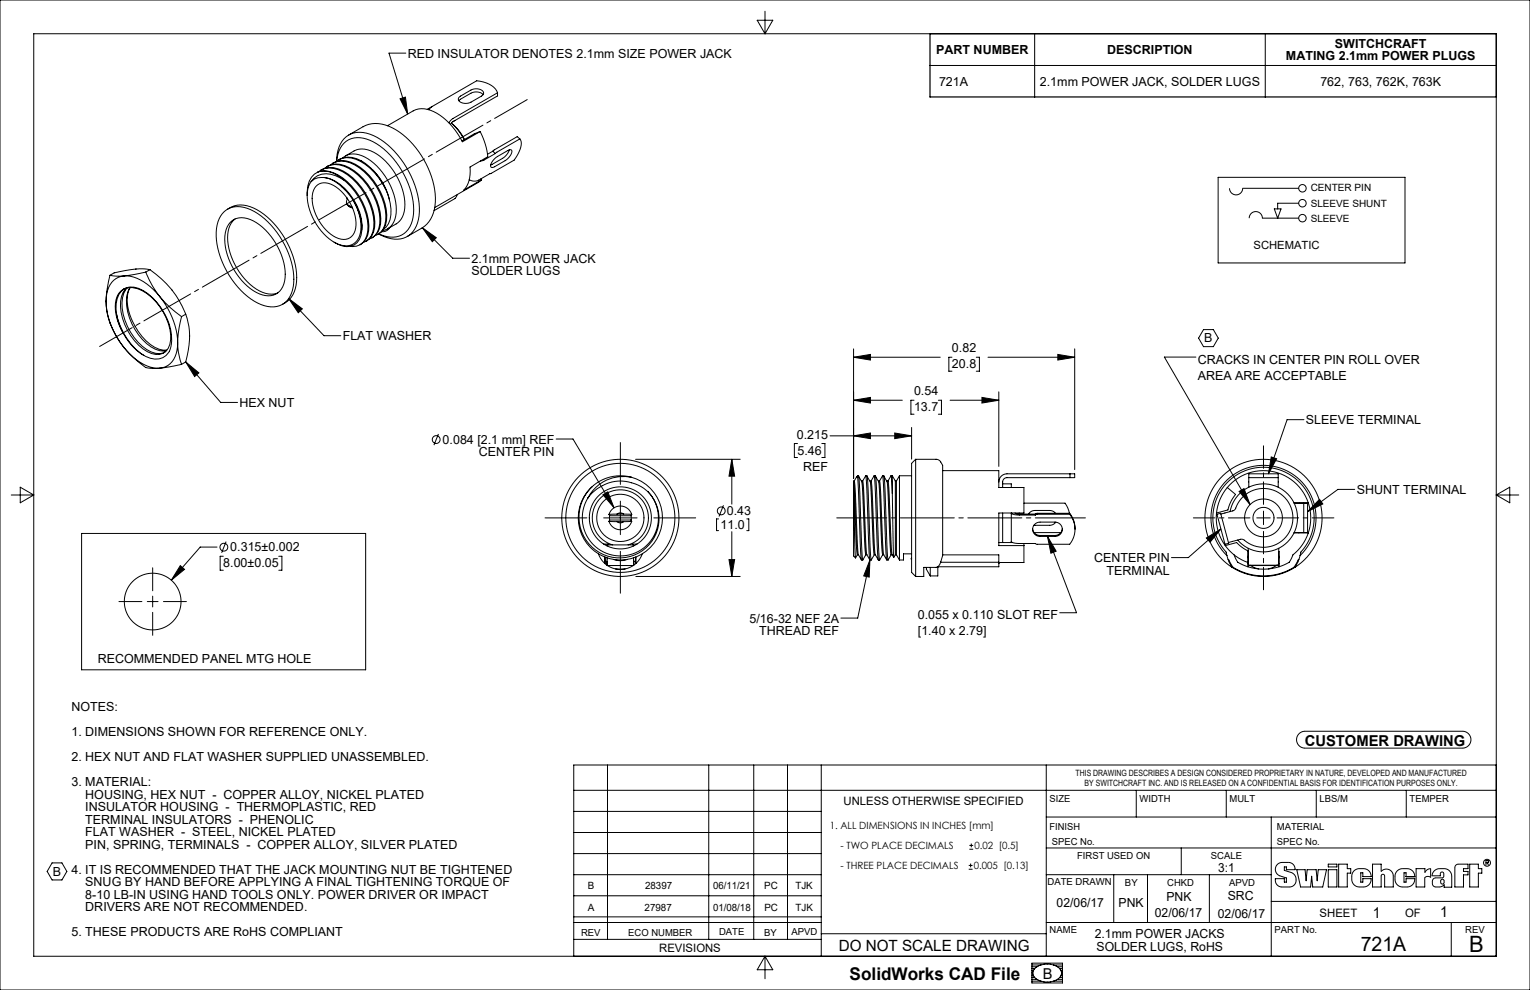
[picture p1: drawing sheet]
<svg xmlns="http://www.w3.org/2000/svg" width="432mm" height="279mm" viewBox="0 0 432 279" stroke-linecap="round" stroke-linejoin="round" font-family="sans-serif">
<g fill="none" stroke="#000" stroke-width=".28">
<path d="M0 0h431.8v279.4h-431.8zM9.5 9.5h412.8v260.4h-412.8zM114.5 15h-4.7l5.3 17.2M213.7 5.7h4.4l-2.2 3.8zM215.9 3.2v6.3M262.5 18.5h159.8M292 9.5v17.9M357.1 9.5v17.9M98.4 38.1l4.1-2.4a9.1 9.1 0 0 1 9.3 1 24.8 24.8 0 0 1 11.1 20.3 8.5 8.5 0 0 1-3.9 7.4M109.3 35.5l7.3-4.2a7.1 7.1 0 0 1 7.6 1.3 20.6 20.6 0 0 1 6.3 7.4l5-2.9M112.9 27.9l1.5-.5 .7 4.8zM121.9 30.1l-1.3 .8"/>
<path d="M127.4 34.7l1.9 2 1.7 2.7M127.7 35l1.7 1.7 1.7 2.7M128.5 34l-.7 .4M129.6 27.4l3.3-2a2.79 2.79 0 0 1 3.6 .6 .94 .94 0 0 1-.6 1.1l-3 1.7a2.79 2.79 0 0 1-3.5-.6zM135.5 37.1a19.6 19.6 0 0 1 2.2 7.1l-5 2.9a8.2 8.2 0 0 1-1.8 6.5l5-2.9M135.5 37.1l-1.6 .7-3.5 2M136.4 26.7a2.86 2.86 0 0 0-3.5-.4l-3.4 2.1M140.4 26.2l-12.6 7.2-1.1 1.3M140.4 26.2v.9l-12.6 7.2-.7 .8M140.4 26.2a5.9 5.9 0 0 0-4.9-3.3l-1-.1-12.5 7.3-1 .9M146.7 39.2a4.2 4.2 0 0 1-.6 4.5l-1 1.5-10 5.6-1.2 .3-1.5-.4M146.7 39.2l-6.9 4.1"/>
<path d="M146.7 39.2l-.7-.6-6.9 4.1M63.3 59.7a7.1 7.1 0 0 1 8.4 0 23.9 23.9 0 0 1 11.2 20.2 6.4 6.4 0 0 1-5.6 6.7 12.9 12.9 0 0 1-9.4-4.7 23.6 23.6 0 0 1-6.8-17.4l.2-1a7.2 7.2 0 0 1 2-3.8zM64.2 59a7.4 7.4 0 0 1 8.3 .2 23.9 23.9 0 0 1 11.2 20.2 7.2 7.2 0 0 1-4 6.5M87.8 51.3a9.7 9.7 0 0 0-.1 9 14.8 14.8 0 0 0 8.6 8.9 4.2 4.2 0 0 0 5.5-4.3 14.6 14.6 0 0 0-2-8.1M89.1 52.6a3.8 3.8 0 0 1 5-.3 13.3 13.3 0 0 1 6.3 12.1 3.5 3.5 0 0 1-5.6 2.6 13 13 0 0 1-6.5-12.6zM89.7 48.5a7.2 7.2 0 0 1 6.7 1.8l.9 .7M89.7 48.5a6.4 6.4 0 0 0-3 6.7M89.7 48.5a7.3 7.3 0 0 1 6.9 1.6 18.1 18.1 0 0 1 7.4 15 4.6 4.6 0 0 1-2.4 4M90 48.5a5.8 5.8 0 0 1 6.7 0 18.1 18.1 0 0 1 8.8 15.8 4.6 4.6 0 0 1-3 4.1M90.6 48a6 6 0 0 1 6.4 .3 18.1 18.1 0 0 1 8.7 15.8 4.6 4.6 0 0 1-2.4 4M90.7 50.1a10.1 10.1 0 0 1 8 4.6 14.6 14.6 0 0 1 3.4 10.2M90.7 50.1l-1 .1-1 .3-.9 .8"/>
<path d="M90.7 50.1a8.3 8.3 0 0 1 5.8 2.7l1.3 1.3 2 2.7M91.6 47.5a5.7 5.7 0 0 1 6.8 0 18.1 18.1 0 0 1 8.8 15.8 4.6 4.6 0 0 1-3 4.2M92.2 47a6 6 0 0 1 6.4 .4 18.1 18.1 0 0 1 8.8 15.7 4.6 4.6 0 0 1-2.4 4M93.3 46.6a5.7 5.7 0 0 1 6.8-.1 18.1 18.1 0 0 1 8.7 15.8 4.6 4.6 0 0 1-2.9 4.2M93.9 46.1a6 6 0 0 1 6.4 .3 18.1 18.1 0 0 1 8.8 15.8 4.9 4.9 0 0 1-2.2 3.8M95 45.6a5.7 5.7 0 0 1 6.8 0 18.1 18.1 0 0 1 7 7.8M95 45.7a7.9 7.9 0 0 1 4.1-7.9 9.9 9.9 0 0 1 9.3 2.3 26 26 0 0 1 10 19.6 7.2 7.2 0 0 1-5.3 7.7 9.4 9.4 0 0 1-6.2-1.3M95 45.5a6.3 6.3 0 0 1 6.6-6.6 16.8 16.8 0 0 1 11.1 8.1 20.5 20.5 0 0 1 3.7 15.3 5.9 5.9 0 0 1-8.1 4.2l-1.4-.5M95.6 45.1a7 7 0 0 1 8.2 1.5l1.6 1.6 1.6 1.9 1.8 3.3M96.8 44.5a5.2 5.2 0 0 1 6.2-.1 18.2 18.2 0 0 1 8.8 15.7 5 5 0 0 1-3.8 5M97.3 51a7.5 7.5 0 0 0-7.7-1.4l-1 .7-.8 1M97.3 51a18.1 18.1 0 0 1 6.5 14.2 4.2 4.2 0 0 1-4.8 4.3"/>
<path d="M97.5 44l2.4-1.4a6.6 6.6 0 0 1 7.2 1.4 18.4 18.4 0 0 1 7.1 14.8l-.1 .9a5 5 0 0 1-2.3 3.5l-2.4 1.4M97.9 57.6a1.26 1.26 0 0 0 1.3 .8M97.9 57.6l1.3 .8M97.9 55.9h.1M98 56.1l-.2 .8 .1 .7M98.4 58.2l1.1 .5M99.2 58.4h.1M99.8 56.8a13.5 13.5 0 0 1 2.1 9.6 4 4 0 0 1-5.3 3l-2.3-1M105.1 47.9a17.3 17.3 0 0 1 4.8 8.5M108.8 53.4a12.6 12.6 0 0 1 .8 9.8l-.6 .9-.8 .6M129.1 54.9l-.7 1.1-5.9 3.5M135.7 50.5l.2 .2"/>
<path d="M135.9 50.7l-.9 .8-12.3 7.1M139.1 42.7l-1.5 .8M139.1 42.7l.7 .6M139.6 44.7l3.7-2.2 .7-.3 .4 .2a3 3 0 0 1-1.8 2.9l-3 1.7-.9 .3-.2-.4 .1-.6zM139.8 43.3l-3.2 1.9-1 .3M143.7 42.3l-.5 1.1-1 1-3.7 2.2M343.8 50h52.7v24.2h-52.7zM359.6 59h1.9l-.9 2.6zM366.5 53.1h-15.8a1.86 1.86 0 0 1-1.8 1.9 1.86 1.86 0 0 1-1.9-1.9M366.5 57.4h-5.9v1.6M31 77.7l1.9 .2h2M31 77.7a28.9 28.9 0 0 0-1.1 7.3"/>
<path d="M34.9 77.9a5.8 5.8 0 0 0-4.9 6l-.1 1.1M35.1 77.9a12.2 12.2 0 0 1 9.1 4.7l.8 1M35.1 77.9h-.2M41.1 76.8l.3 .5a26.3 26.3 0 0 0 3.6 6.3M41.1 76.8l-6 1.1M42.3 76.1a26.7 26.7 0 0 1 10.1 12.6M42.3 76.1a23.4 23.4 0 0 0-10.1 .9l-1.2 .7M42.3 76.1l-1.2 .7M65 62.8a5.2 5.2 0 0 1 6.5-.4 18.5 18.5 0 0 1 9 16 4.8 4.8 0 0 1-5.6 5 15.2 15.2 0 0 1-9.9-9.3 12.7 12.7 0 0 1-.9-10.1zM66.3 61.8a7.3 7.3 0 0 0-1.9 7.4 18.5 18.5 0 0 0 9.7 13.3 5.6 5.6 0 0 0 4.3 .2M106.9 66l-.2 .2M110 64.2a2.33 2.33 0 0 1-2.3 1.2"/>
<path d="M119 64.4l-4.1 2.3M119.2 64.3l8.6 8.6h4.7M119.2 64.3l3.9 2.8-1.1 1.1zM366.5 61.6h-10.2a1.86 1.86 0 0 0-1.9-1.9 1.86 1.86 0 0 0-1.8 1.9M29.9 85.2a21.9 21.9 0 0 0 5 12.8M29.9 85.2a20.8 20.8 0 0 0 5 12.8M29.9 85v.2M32.9 88.7a18.5 18.5 0 0 0 7.7 11.6M34.8 81.7a5 5 0 0 1 5.7 .3 16.4 16.4 0 0 1 7.7 16 4.3 4.3 0 0 1-5.8 3.1 14 14 0 0 1-7.6-7M34.8 81.7a5.8 5.8 0 0 0-2.2 5.9l.7 3.2 1.5 3.3M34.9 98l.2 .2M34.9 81.6a6.9 6.9 0 0 0-2 7.2 17.1 17.1 0 0 0 1.9 5.3"/>
<path d="M35.1 98.2a14 14 0 0 0 9.1 5.7h.8M35.1 98.2a31.2 31.2 0 0 0 6.1 5.5l1.6 .3 2.2-.1M35.6 81.4a7.3 7.3 0 0 0-1.4 6.7 16.6 16.6 0 0 0 7.4 11.1 4 4 0 0 0 6.3-2 14.8 14.8 0 0 0-5.2-13.3 7.3 7.3 0 0 0-7.9-2.2M35.9 81.2a8 8 0 0 0-1.1 7.5 16 16 0 0 0 7.8 10.6 4.2 4.2 0 0 0 4 0M36.7 81.2a10 10 0 0 0-.2 8.5 14.2 14.2 0 0 0 8.6 9.3h1.9M36.7 81.1a10.2 10.2 0 0 0 .4 8.9 15.4 15.4 0 0 0 7.8 8.6l2.2 .2M45 83.6l.2 .2M45.2 83.8l.1 .1a31.2 31.2 0 0 0 5.9 5.5M45.2 83.8a22.3 22.3 0 0 1 4.9 12.8M50.1 96.8a6.9 6.9 0 0 1-3.4 6.7l-1.5 .4M50.1 96.8a17.2 17.2 0 0 0 1.1 6M50.1 96.6v.2"/>
<path d="M51.2 89.4l-.7 3.2-.4 4M52.4 88.7a21.1 21.1 0 0 1 0 13.4M52.4 88.7l-1.2 .7M81.5 84.3l3.8 2.9-1.1 1.1zM81.5 84.3l9.9 10.4h4.8M240.9 98.5v36.6M303.3 98.5v34M339.7 93h2.7l1.4 2.4-1.4 2.4h-2.7l-1.4-2.4zM45.2 103.9h-.2M51.2 102.8l-6 1.1M52.4 102.1l-1.2 .7M52.4 102.1l3.7 3.1-1.2 1.1z"/>
<path d="M52.4 102.1l9.9 11.5h4.7M240.9 100.8l4.8-.8v1.6zM240.9 113l4.8-.8v1.5zM240.9 100.8h24.5M240.9 113h13.8M258 113h-.9v3.9h.9M264.8 113h.9v3.9h-.9M268.1 113h13.8M268.7 100.8h-.9v4h.9M275.5 100.8h.9v4h-.9M277.1 112.2l4.8 .8-4.8 .7zM278.8 100.8h24.5"/>
<path d="M281.9 110.6v21M298.5 100l4.8 .8-4.8 .8zM337.5 100.8h-8.9l24.2 41.6M368 118.4h-4.8l-5.2 15.3M3.2 139.7h6.3M5.7 137.5l3.8 2.2-3.8 2.2zM123.7 122.5l-1.2 3.1M157 123.9h4.7l11.6 19.4M170.2 139.6l1.3-.8 1.8 4.5zM175.1 124.9v11.8M178.1 134.7a11.6 11.6 0 0 0-14.6 12.2 11.6 11.6 0 0 0 16.7 9.2 11 11 0 0 0 2.7-17.3M178.1 134.7a11.2 11.2 0 0 0-12.2 5.8"/>
<path d="M178.1 134.7a11.9 11.9 0 0 1 7.7 16.6 11.9 11.9 0 0 1-17.8 4.4 11.9 11.9 0 0 1-.8-18.4M179.4 129.6h29.5M182.9 138.8a10.7 10.7 0 0 1 .2 14.5 10.7 10.7 0 0 1-14.4 1.5 10.7 10.7 0 0 1-2.8-14.3M182.9 138.8a11.3 11.3 0 0 0-17 1.7M206.5 129.6v12.7M206.5 129.6l.8 4.8h-1.6zM225.1 125.2h-.9v3.9h.9M231.9 125.2h.9v3.9h-.9M234.3 123h23M240.9 123l4.8-.8v1.6zM240.9 136.3l1 20.1 .4 .1 .8 1.5h.4l.9-1.4M240.9 138.8l.6 18.7"/>
<path d="M240.9 136.3v2.5M240.9 138.8v16.3a2.18 2.18 0 0 0 .5 2.4M241.1 135.8l1.2 20.7M241.1 135.8h-.2v.5M242 134.7l-.2-.2-.7 1.3M242 134.7l1.1 23.3M242 134.3l.3 .1 .2 1.5 .7 18.6 .3 3.5M242 134.3v.4M242 134.3l-.2 .2M242.4 134.5a5.6 5.6 0 0 1 1.1 4.3l.5 14.7 .4 3.1M243.2 135.8h.3M243.5 135.8l.8-1.5 1.2 23.7"/>
<path d="M243.5 135.8l1.1 20.7M244.3 134.3l.4 .1 .2 1.5 .7 18.6 .3 3.5M244.8 134.5a5.6 5.6 0 0 1 1 4.3l.6 14.7 .3 3.1M245.5 135.8h.3M245.8 135.8l.9-1.5 1.2 23.7M245.8 135.8l1.2 20.7M246.7 134.3l.4 .1 .2 1.5 .7 18.6 .3 3.5M247.1 134.5a5.6 5.6 0 0 1 1.1 4.3l.6 14.7 .3 3.1M247.9 135.8h.3M248.2 135.8l.9-1.5 1.2 23.7M248.2 135.8l1.2 20.7M249.1 134.3l.4 .1 .1 1.5 .7 18.6 .4 3.5"/>
<path d="M249.5 134.5a5.6 5.6 0 0 1 1.1 4.3l.7 16.6 .2 1.2 .3-.1 .4 .8-.4-18.1M250.3 135.8h.3M250.6 135.8l.9-1.5 .3 4.9M250.6 135.8l1.2 20.7M251.5 134.3h.3M251.8 134.3v4.9M251.8 134.3l.9 1.5M252.5 122.2l4.8 .8-4.8 .8zM252.7 135.8v20.8M252.7 135.8h.3M253 135.8v20.8M253.8 134.3v23.7"/>
<path d="M253.8 134.3h3.5M253.8 134.3l-.8 1.5M257.3 120.6v9M258.4 129.6l6.2 .1 .7 .4 .7 1.2v21.1a14.3 14.3 0 0 1-.8 6.9l-.8 .8h-3.7v2.6h-2.3M258.4 129.6v33.1M258.4 129.6l-1.1 1.2v30.8l1.1 1.1M266 132.8h15.9v4.8h7.1v7.2h-7.1v9.2h7.1M283 136.6h2.4v1M302 133.7h1.3v1.1h-1.3M302 133.7h-17.8a2.3 2.3 0 0 0-2.3 2.3M302 134.8h-17.8a1.22 1.22 0 0 0-1.2 1.2v1.6M302 133.7v1.1"/>
<path d="M346.4 137.6l2.3 1.9a10.3 10.3 0 0 0-2.2 4.4l-3.2 .9M346.4 137.6a13.3 13.3 0 0 0-3.1 7.2M346.4 137.6a13.3 13.3 0 0 1 22.8 4.3M349.7 138.7l1.4-.8 1.7 4.5zM352.4 134.8v-1.1h8.3v1.1M352.4 134.8h8.3M352.4 134.8v2.7M358.8 129l1.5 .5-2.3 4.2zM360.7 134.8v2.7M382.3 138.1h-4.7l-8.6 6.3M422.3 139.7h6.3M422.3 139.7l3.8-2.2v4.4z"/>
<path d="M23 150.6h80.2v38.4h-80.2zM50.9 159.6l1.2 1.1-3.8 3zM61.3 154.4h-4.8l-8.2 9.3M63 157h-.9v3.9h.9M63.8 152.8l-1.3 3.2M78.7 157h.9v3.9h-.9M153.8 146.2h11.8M168.9 156.3a6.6 6.6 0 0 0 6.2 4.4 6.6 6.6 0 0 0 6.2-4.4M170.4 146.2h9.4M170.4 153.5h1.2v.3M170.7 157.2v1.8M170.8 158.4l.5 .1"/>
<path d="M170.8 157.2v1.2M170.8 158.4h.5M170.8 158.4v.7M171.3 158.5h.1M171.3 158.5v1M171.3 154.1v-.3h7.5v.3M171.3 157.4v2.1M171.4 159.6h7.3M171.9 145.2a3.4 3.4 0 0 1 3.2-2.4 3.4 3.4 0 0 1 3.2 2.4M171.9 147.1l2.3 .1M171.9 147.1a3.4 3.4 0 0 0 3.2 2.4 3.4 3.4 0 0 0 3.2-2.4M171.9 145.2l.2 .3"/>
<path d="M172.1 146.8l-.2 .3M172.1 145.5v1.3M172.1 146.8h6M172.1 145.5h6M172.9 153.8a7.9 7.9 0 0 1-4.3-12.2 7.9 7.9 0 0 1 12.9 0 7.9 7.9 0 0 1-4.2 12.2M173.2 157.9a5.4 5.4 0 0 0 3.8 0M174.2 145.1l-2.3 .1M174.2 145.1a1.41 1.41 0 0 1 1.8 0M174.2 147.2a1.41 1.41 0 0 0 1.8 0M174.2 147.2h1.8M174.2 145.1h1.8M175.1 141.4v9.5"/>
<path d="M175.1 155.6v11.8M176 145.1l2.3 .1M178.1 146.8l.2 .3M178.1 145.5v1.3M178.3 147.1l-2.3 .1M178.3 145.2l-.2 .3M178.8 157.4v2.1M178.8 158.4h.6M178.9 158.5h-.1M178.9 158.5v1M179.4 158.4l-.5 .1M179.4 157.2v1.2"/>
<path d="M179.4 158.4v.7M179.5 157.2v1.8M179.8 153.5h-1.3v.3M184.5 146.2h11.8M202.8 146.5h-.6v3.3h.6M204.2 142.6l-1.3 3.2M205.7 157.9h1.6l-.8 4.8zM206.5 150v12.7M210.8 146.5h.5v3.3h-.5M242 156.6l-.5 .8M244.4 156.6l.2-.1 .9 1.5M245.5 158l-.2 4.9-1.5-.4z"/>
<path d="M245.5 158l-3.4 16.4h-4.8M246.7 156.6l.3-.1 .9 1.5M246.7 156.6l-.8 1.4h-.4M249.1 156.6l.3-.1 .9 1.5h.3M249.1 156.6l-.8 1.4h-.4M251.5 156.6l-.8 1.4M252.7 156.6l-.5 .7M252.7 156.6h.3M253 156.6l.8 1.4M257.3 156.3h-2.3v1.7h-1.2M257.3 157.5v.3M265.5 158.7h16.4"/>
<path d="M266 156.6h15.9v2.1M281.9 158.7v1.3h-17.2v.1M281.9 153.1h3.9M282.2 158.8l-.3 .2M283 144.8v8.3M286.5 144.8l1.2 .3M287.7 144.8v.3M287.7 145.1h4.5M289 154v4.8h-7.1M289 142h11.6l.8 1.4 .4 1.5M289 153.4v.6M291.4 149.2a2.06 2.06 0 0 0 2.1 1.9h4.2a2.06 2.06 0 0 0 2.1-1.9"/>
<path d="M291.8 150.3h7.6M292 147.9l1.1-.5 4.6-.1a2.03 2.03 0 0 1 2.1 2.1 2.03 2.03 0 0 1-2.1 2h-4.2a2.02 2.02 0 0 1-1.9-1.2 2.02 2.02 0 0 1 .4-2.3zM292.2 145.4h-4.5a2.67 2.67 0 0 1-2.3-.6v8.3M292.2 145.1v.3M295.6 151.4l2.5 4.2-1.5 .5zM295.6 151.4l8.2 21.5h-4.7M297.9 144.9l-1.2-.8h-4.6l-1.2 .3-.6 .7M298 147.4l-.6 .5-.7 .3h-4.9M301.9 145.1a6.7 6.7 0 0 1 0 8.5h-9.2l-.5-.2h-4.5a2.67 2.67 0 0 1-2.3-.6M301.9 145.1h-9.2l-.5 .3M301.9 144.9l1.1 2 .4 2.5M301.9 144.9h-9.2l-.5 .2"/>
<path d="M301.9 144.9v.2M340.5 151.8l4.1-2.5-3.1 3.7zM343.3 144.8a13.3 13.3 0 0 0 2.5 9.2M343.5 145.1l1-.2 2.3 8.4-1.1 .3zM344.5 145.1l3.9-1.2a8.6 8.6 0 0 1 11.6-5.3 8.3 8.3 0 0 1 3.4 12.3 8.3 8.3 0 0 1-12.6 1.3h-.7l-3.4 .9M344.6 149.3l-9.2 8.1h-4.8M345.8 154l3.2-.9 1.5 1.3 1.7 1.1v4.5M345.8 154a13.3 13.3 0 0 0 6.4 4.8M346.2 156.8a14.8 14.8 0 0 1-.1-21.1 14.8 14.8 0 0 1 21 0 14.8 14.8 0 0 1-.2 21.1M346.2 156.8l.7 1.8 .8 1.5M346.2 156.8l-.2-1a14.3 14.3 0 0 1 .6-19.9 14.3 14.3 0 0 1 19.9 0 14.3 14.3 0 0 1 .6 19.9l-.2 1M346.6 157.9l.5 .7a4.4 4.4 0 0 0 3 2.6 15.9 15.9 0 0 0 15.2-1.3l1.3-2"/>
<path d="M347.2 144.4a9.6 9.6 0 0 1 13.2-7 9.6 9.6 0 0 1 3.9 14.5 9.6 9.6 0 0 1-15 .5M348.3 156.6l.2 .5a3.3 3.3 0 0 0 2.6 2.5l1.1 .4M352.2 160a14.5 14.5 0 0 0 8.8 0M352.2 157.4h.1M352.2 159l.1 .1M352.2 157.2h.1M352.2 155.7h.1M352.3 154.7v4.8h8.6M352.8 159.5l.1 .1M352.9 159.6h.1M352.9 159.6h7.4M352.9 159.6l2.3 1"/>
<path d="M354.7 146.2h3.8M356.6 144.3v3.8M360.2 159.6l-2.3 1M360.3 159.6h.1M360.9 154.7v4.8M360.9 159.5l-.6 .1M360.9 155.7l.1 4.3M361 157.4h-.1M361 159l-.1 .1M361 157.2h-.1M365.2 141.9h4M365.2 150.4h4"/>
<path d="M365.2 150.3h2.7M365.2 142h2.7M366.5 150.3l.1 .1M366.9 156.8l-.6 1.8-.9 1.5M367.9 142h1.1v8.3h-1.1M367.9 142v8.3M369.2 150.4a13.3 13.3 0 0 1-4.3 6.2l-.2 .5a3.3 3.3 0 0 1-2.6 2.5l-1.1 .4M369.2 141.9a13.3 13.3 0 0 1 0 8.5M372.4 140.9l.9 1.3-4.3 2.2zM33.6 169.8h6.4M41.6 169.8h3M43.1 160.2v6.5"/>
<path d="M43.1 168.3v3M43.1 172.8v6.5M46.1 169.8h6.5M173.7 160.6h2.7M179.5 162.7h29.4M261.4 160.1v.5l1.1 1.9M262.5 160.1v2.4M264.3 160.1h.4M264.7 160.1v2.4h-2.2M347.7 160.1a16.5 16.5 0 0 1-3.6-24.7 16.5 16.5 0 0 1 25 0 16.5 16.5 0 0 1-3.7 24.7M347.7 160.1a16.5 16.5 0 0 0 17.7 0M171.4 215.9v49.2"/>
<path d="M200 215.9v49.2M212.7 215.9v49.2M222.2 215.9v49.2M231.8 215.9v54M295.3 215.9v54M366.5 207.2l.7-.6 1.1-.2h44.4a2.38 2.38 0 0 1 2.4 2.4 2.38 2.38 0 0 1-2.4 2.3h-44.4a2.38 2.38 0 0 1-2.2-1.4 2.38 2.38 0 0 1 .4-2.5zM422.3 215.9h-260.4v54M161.9 234.9h69.9M161.9 229h69.9M161.9 223h260.4M273.6 239.7h1.1M273.6 238.6h1.1"/>
<path d="M274.1 238.1v1M295.3 239.3h127M295.3 230.6h127M320.7 223v7.6M333.4 239.3v7.6M346.1 223v7.6M358.8 230.6v39.3M371.5 223v7.6M396.9 223v7.6M14.7 243.5h2.8l1.4 2.4-1.4 2.4h-2.8l-1.4-2.4zM161.9 258.8h69.9M161.9 252.8h69.9"/>
<path d="M161.9 246.9h69.9M161.9 240.9h69.9M273.4 245.3h1.1M273.4 244.2h1.1M273.9 243.7v1.1M295.3 246.9h63.5M314.3 246.9v13.5M323.8 246.9v13.5M341.3 246.9v13.5M358.8 254.4h63.5M360.4 244l1.1-.6h2.1a1.87 1.87 0 0 1 1.9 2h-2.4v-.7h-.6v.9l1.8 .6a2.11 2.11 0 0 1 1.5 2.2 2.11 2.11 0 0 1-1.9 1.9h-2.1a1.93 1.93 0 0 1-1.9-2.3h2.6v1h.6v-1.2l-1.8-.6a1.95 1.95 0 0 1-.9-3.2zM366 245.4h2.3l.3 3.2 .3-3.2h2.5l.3 3.2 .3-3.2h2.4l-1.1 4.9h-2.8l-.3-3-.3 3h-2.8z"/>
<path d="M374.9 245.4h2.4v4.9h-2.4zM374.9 243.9h2.4v.8h-2.4zM377.8 243.9h2.4v1.3h1v1.2h-1v3.9h-2.4zM382.1 245.8l1.1-.6h1.6a2.15 2.15 0 0 1 2.2 2.2h-2.4v-1.1h-.6v2.7h.6v-1h2.4a2.16 2.16 0 0 1-2.2 2.3h-1.2a2.15 2.15 0 0 1-2.1-2.1l.1-1.5zM387.4 243.9h2.4v2a1.95 1.95 0 0 1 2.2-.5 1.95 1.95 0 0 1 1.2 1.8v3.1h-2.4v-3.2l-.5-.4-.5 .4v3.2h-2.4zM394.3 245.8l1.1-.6h1.7a2.15 2.15 0 0 1 2.2 2.2h-2.5v-1.1h-.6v2.7h.6v-1h2.5a2.16 2.16 0 0 1-2.2 2.3h-1.3a2.15 2.15 0 0 1-2.1-2.1l.1-1.5zM399.7 245.2h2.4v1l.7-.7 1-.3v2.4l-.8-.3-.9 .4v2.6h-2.4zM404.7 245.8l1.2-.6h1.7a2.15 2.15 0 0 1 2.1 2.1v3.1h-2.1v-.7l-1.1 .6h-1.6l-.6-.8 .1-1.3 .7-.4 2.1-.1 .3-.3v-.8l-.2-.4-.4-.1-.4 .3v.8h-2.3zM406.7 248.3l.5-.1 .3 .2 .1 .7-.4 .4-.6-.3zM410.9 244.2l.5-.3h2.9v1.3h-1.3v.7h1.3v1h-1.3v3.4h-2.4v-5.4zM414.8 243.9h2.4v1.3h1v1.2h-1v3.9h-2.4zM419.4 243.5h.4"/>
<path d="M419.8 243.5l.3 .7M419.8 243.5l.3-.5-.7-.2v1.4M161.9 265.1h69.9M161.9 260.4h69.9M215.9 269.9l2.2 3.8h-4.4zM215.9 269.9v6.3M231.8 263.5h63.5M291.2 271.8h8.7v5.6h-8.7zM291.2 272.3h2.6M291.2 272.8h1.4M291.2 273.4h.8M291.2 273.9h.5"/>
<path d="M291.2 274.4h.3M291.2 274.9h.3M291.2 275.4h.5M291.2 275.9h.8M291.2 276.4h1.4M291.2 276.9h2.6M293.8 272.3a6.3 6.3 0 0 1 3.5 0M293.8 272.3a2.29 2.29 0 0 0-1.9 3.4l1.1 .9 .8 .3M293.8 276.9a6.3 6.3 0 0 0 3.5 0M295.3 260.4h127M297.3 272.3a2.29 2.29 0 0 1 1.9 3.4l-1.1 .9-.8 .3M297.3 272.3h2.6"/>
<path d="M297.3 276.9h2.6M298.4 272.8h1.5M298.4 276.4h1.5M299.1 273.4h.8M299.1 275.9h.8M299.4 273.9h.5M299.4 275.4h.5M299.6 274.4h.3M299.6 274.9h.3M409.6 260.4v9.5"/>
<circle cx="367.6" cy="53.1" r="1.05"/>
<circle cx="367.6" cy="57.4" r="1.05"/>
<circle cx="367.6" cy="61.6" r="1.05"/>
<circle cx="123.1" cy="124.1" r="1.1"/>
<circle cx="63.2" cy="154.4" r="1.1"/>
<circle cx="175.1" cy="146.2" r="6.7"/>
<circle cx="175.1" cy="146.2" r="8.8"/>
<circle cx="175.1" cy="146.2" r="15.4"/>
<circle cx="175.1" cy="146.2" r="16.5"/>
<circle cx="203.6" cy="144.2" r="1.1"/>
<circle cx="356.6" cy="146.2" r="2.97"/>
<circle cx="356.6" cy="146.2" r="5.3"/>
<circle cx="43.1" cy="169.8" r="8"/>
<circle cx="419.7" cy="243.5" r=".98"/>
</g>
<path d="M262.5 9.5h159.8v17.9h-159.8z" fill="none" stroke="#000" stroke-width=".35"/>
<path d="M306.3 146.2h-70.2" fill="none" stroke="#000" stroke-width=".28" stroke-dasharray="15.2 1.3 1.3 1.3" stroke-dashoffset="1.1"/>
<path d="M356.6 142.3v-16.5M356.6 150v16.5" fill="none" stroke="#000" stroke-width=".28" stroke-dasharray="15.2 1.3 1.3 1.3" stroke-dashoffset="8.9"/>
<path d="M352.8 146.2h-16" fill="none" stroke="#000" stroke-width=".28" stroke-dasharray="15.2 1.3 1.3 1.3" stroke-dashoffset="9.2"/>
<path d="M360.4 146.2h16.1" fill="none" stroke="#000" stroke-width=".28" stroke-dasharray="15.2 1.3 1.3 1.3" stroke-dashoffset="9.1"/>
<path d="M148.8 28.1l-120.7 69.7" fill="none" stroke="#000" stroke-width=".28" stroke-dasharray="15.2 1.3 1.3 1.3" stroke-dashoffset="4.6"/>
<g fill="#000">
<path d="M50.9 159.6l1.2 1.1-3.8 3z"/>
<path d="M170.2 139.6l1.3-.8 1.8 4.5zM245.5 158l-.2 4.9-1.5-.4zM295.6 151.4l2.5 4.2-1.5 .5zM340.5 151.8l4.1-2.5-3.1 3.7zM358.8 129l1.5 .5-2.3 4.2zM372.4 140.9l.9 1.3-4.3 2.2zM349.7 138.7l1.4-.8 1.7 4.5zM52.4 102.1l3.7 3.1-1.2 1.1zM81.5 84.3l3.8 2.9-1.1 1.1zM119.2 64.3l3.9 2.8-1.1 1.1zM112.9 27.9l1.5-.5 .7 4.8z"/>
<path d="M205.7 157.9h1.6l-.8 4.8zM206.5 129.6l.8 4.8h-1.6zM240.9 100.8l4.8-.8v1.6zM298.5 100l4.8 .8-4.8 .8zM277.1 112.2l4.8 .8-4.8 .7zM240.9 113l4.8-.8v1.5zM240.9 123l4.8-.8v1.6zM252.5 122.2l4.8 .8-4.8 .8z"/>
</g>
<text font-size="6.3" x="414.6" y="268.7">B</text>
<text font-size="5.6" x="384" y="268.3">721A</text>
<text font-size="4.9" x="239.8" y="276.6">SolidWorks CAD File</text>
<text font-size="4.4" x="236.7" y="268.4">DO NOT SCALE DRAWING</text>
<g font-size="4.2">
<text x="368.2" y="210.6">CUSTOMER DRAWING</text>
<text x="387.4" y="259">1</text>
<text x="406.4" y="258.9">1</text>
<text x="294.3" y="276.4">B</text>
</g>
<g font-size="3.5">
<text x="115.1" y="16.3">RED INSULATOR DENOTES 2.1mm SIZE POWER JACK</text>
<text x="264.2" y="15.3">PART NUMBER</text>
<text x="312.5" y="15.3">DESCRIPTION</text>
<text x="362.9" y="17.1">MATING 2.1mm POWER PLUGS</text>
<text x="376.7" y="13.5">SWITCHCRAFT</text>
<text x="265" y="24.2">721A</text>
<text x="293.5" y="24.2">2.1mm POWER JACK, SOLDER LUGS</text>
<text x="372.6" y="24.2">762, 763, 762K, 763K</text>
<text x="133.1" y="74.2">2.1mm POWER JACK</text>
<text x="133.1" y="77.7">SOLDER LUGS</text>
<text x="96.7" y="96.1">FLAT WASHER</text>
<text x="268.7" y="99.4">0.82</text>
<text x="339.9" y="96.6">B</text>
<text x="268.7" y="104">20.8</text>
<text x="338" y="102.6">CRACKS IN CENTER PIN ROLL OVER</text>
<text x="338" y="107.1">AREA ARE ACCEPTABLE</text>
<text x="258" y="111.6">0.54</text>
<text x="67.6" y="114.9">HEX NUT</text>
<text x="258" y="116.1">13.7</text>
<text x="368.5" y="119.8">SLEEVE TERMINAL</text>
<text x="124.9" y="125.2">0.084 [2.1 mm] REF</text>
<text x="224.9" y="123.8">0.215</text>
<text x="135.1" y="128.8">CENTER PIN</text>
<text x="225.1" y="128.3">5.46</text>
<text x="226.6" y="132.9">REF</text>
<text x="382.9" y="139.5">SHUNT TERMINAL</text>
<text x="203.4" y="149.3">11.0</text>
<text x="205.1" y="145.4">0.43</text>
<text x="65" y="155.6">0.315±0.002</text>
<text x="63" y="160.1">8.00±0.05</text>
<text x="308.8" y="158.7">CENTER PIN</text>
<text x="312.3" y="162.2">TERMINAL</text>
<text x="211.5" y="175.7">5/16-32 NEF 2A</text>
<text x="214.3" y="179.3">THREAD REF</text>
<text x="259" y="174.7">0.055 x 0.110 SLOT REF</text>
<text x="259" y="179.3">[1.40 x 2.79]</text>
<text x="27.6" y="187.1">RECOMMENDED PANEL MTG HOLE</text>
<text x="20.1" y="200.8">NOTES:</text>
<text x="20.1" y="207.8">1. DIMENSIONS SHOWN FOR REFERENCE ONLY.</text>
<text x="20.1" y="214.9">2. HEX NUT AND FLAT WASHER SUPPLIED UNASSEMBLED.</text>
<text x="20.1" y="221.9">3. MATERIAL:</text>
<text x="24.1" y="225.5">HOUSING, HEX NUT - COPPER ALLOY, NICKEL PLATED</text>
<text x="24.1" y="232.5">TERMINAL INSULATORS - PHENOLIC</text>
<text x="24.1" y="229">INSULATOR HOUSING - THERMOPLASTIC, RED</text>
<text x="24.1" y="239.6">PIN, SPRING, TERMINALS - COPPER ALLOY, SILVER PLATED</text>
<text x="24.1" y="236.1">FLAT WASHER - STEEL, NICKEL PLATED</text>
<text x="14.9" y="247.1">B</text>
<text x="20.1" y="246.6">4. IT IS RECOMMENDED THAT THE JACK MOUNTING NUT BE TIGHTENED</text>
<text x="24.1" y="250.2">SNUG BY HAND BEFORE APPLYING A FINAL TIGHTENING TORQUE OF</text>
<text x="343.8" y="246">3:1</text>
<text x="24.1" y="253.7">8-10 LB-IN USING HAND TOOLS ONLY. POWER DRIVER OR IMPACT</text>
<text x="24.1" y="257.2">DRIVERS ARE NOT RECOMMENDED.</text>
<text x="298.2" y="256.1">02/06/17</text>
<text x="315.7" y="256">PNK</text>
<text x="329.2" y="254.3">PNK</text>
<text x="346.5" y="254.1">SRC</text>
<text x="325.9" y="258.9">02/06/17</text>
<text x="343.7" y="259.1">02/06/17</text>
<text x="20.1" y="264.3">5. THESE PRODUCTS ARE RoHS COMPLIANT</text>
<text x="309" y="264.8">2.1mm POWER JACKS</text>
<text x="309.5" y="268.3">SOLDER LUGS, RoHS</text>
</g>
<g font-size="3.3">
<text x="238.1" y="227.1">UNLESS OTHERWISE SPECIFIED</text>
<text x="372.4" y="258.8">SHEET</text>
<text x="396.6" y="258.8">OF</text>
<text x="186.1" y="268.6">REVISIONS</text>
</g>
<text font-size="3.2" x="353.8" y="70.2">SCHEMATIC</text>
<g font-size="2.8">
<text x="369.9" y="53.9">CENTER PIN</text>
<text x="369.9" y="58.3">SLEEVE SHUNT</text>
<text x="369.9" y="62.5">SLEEVE</text>
<text x="234.2" y="234">1. ALL DIMENSIONS IN INCHES [mm]</text>
<text x="237.2" y="239.7">- TWO PLACE DECIMALS</text>
<text x="275" y="239.7">0.02 [0.5]</text>
<text x="237.2" y="245.3">- THREE PLACE DECIMALS</text>
<text x="274.9" y="245.3">0.005 [0.13]</text>
<text x="165.9" y="250.9">B</text>
<text x="182" y="250.9">28397</text>
<text x="201.2" y="250.9">06/11/21</text>
<text x="215.7" y="251">PC</text>
<text x="224.5" y="251">TJK</text>
<text x="165.9" y="257">A</text>
<text x="181.9" y="257">27987</text>
<text x="201.2" y="257">01/08/18</text>
<text x="215.7" y="257.1">PC</text>
<text x="224.5" y="257.1">TJK</text>
</g>
<g font-size="2.7">
<text x="296.2" y="226.2">SIZE</text>
<text x="321.6" y="226.2">WIDTH</text>
<text x="347" y="226.2">MULT</text>
<text x="372.4" y="226.2">LBS/M</text>
<text x="397.8" y="226.2">TEMPER</text>
<text x="296.2" y="234.1">FINISH</text>
<text x="296.9" y="238.5">SPEC No.</text>
<text x="360.4" y="238.5">SPEC No.</text>
<text x="360.4" y="234.1">MATERIAL</text>
<text x="304" y="242.5">FIRST USED ON</text>
<text x="341.7" y="242.4">SCALE</text>
<text x="295.6" y="249.8">DATE DRAWN</text>
<text x="317.5" y="250">BY</text>
<text x="329.4" y="250">CHKD</text>
<text x="346.9" y="250">APVD</text>
<text x="202.9" y="264">DATE</text>
<text x="223.4" y="264">APVD</text>
<text x="296.2" y="263.3">NAME</text>
<text x="359.7" y="263.3">PART No.</text>
<text x="413.5" y="263.3">REV</text>
<text x="164" y="264.1">REV</text>
<text x="177.3" y="264.1">ECO NUMBER</text>
<text x="215.6" y="264.2">BY</text>
</g>
<g font-size="2.4">
<text x="303.5" y="219.1">THIS DRAWING DESCRIBES A DESIGN CONSIDERED PROPRIETARY IN NATURE, DEVELOPED AND MANUFACTURED</text>
<text x="306.1" y="221.8">BY SWITCHCRAFT INC. AND IS RELEASED ON A CONFIDENTIAL BASIS FOR IDENTIFICATION PURPOSES ONLY.</text>
</g>
</svg>
